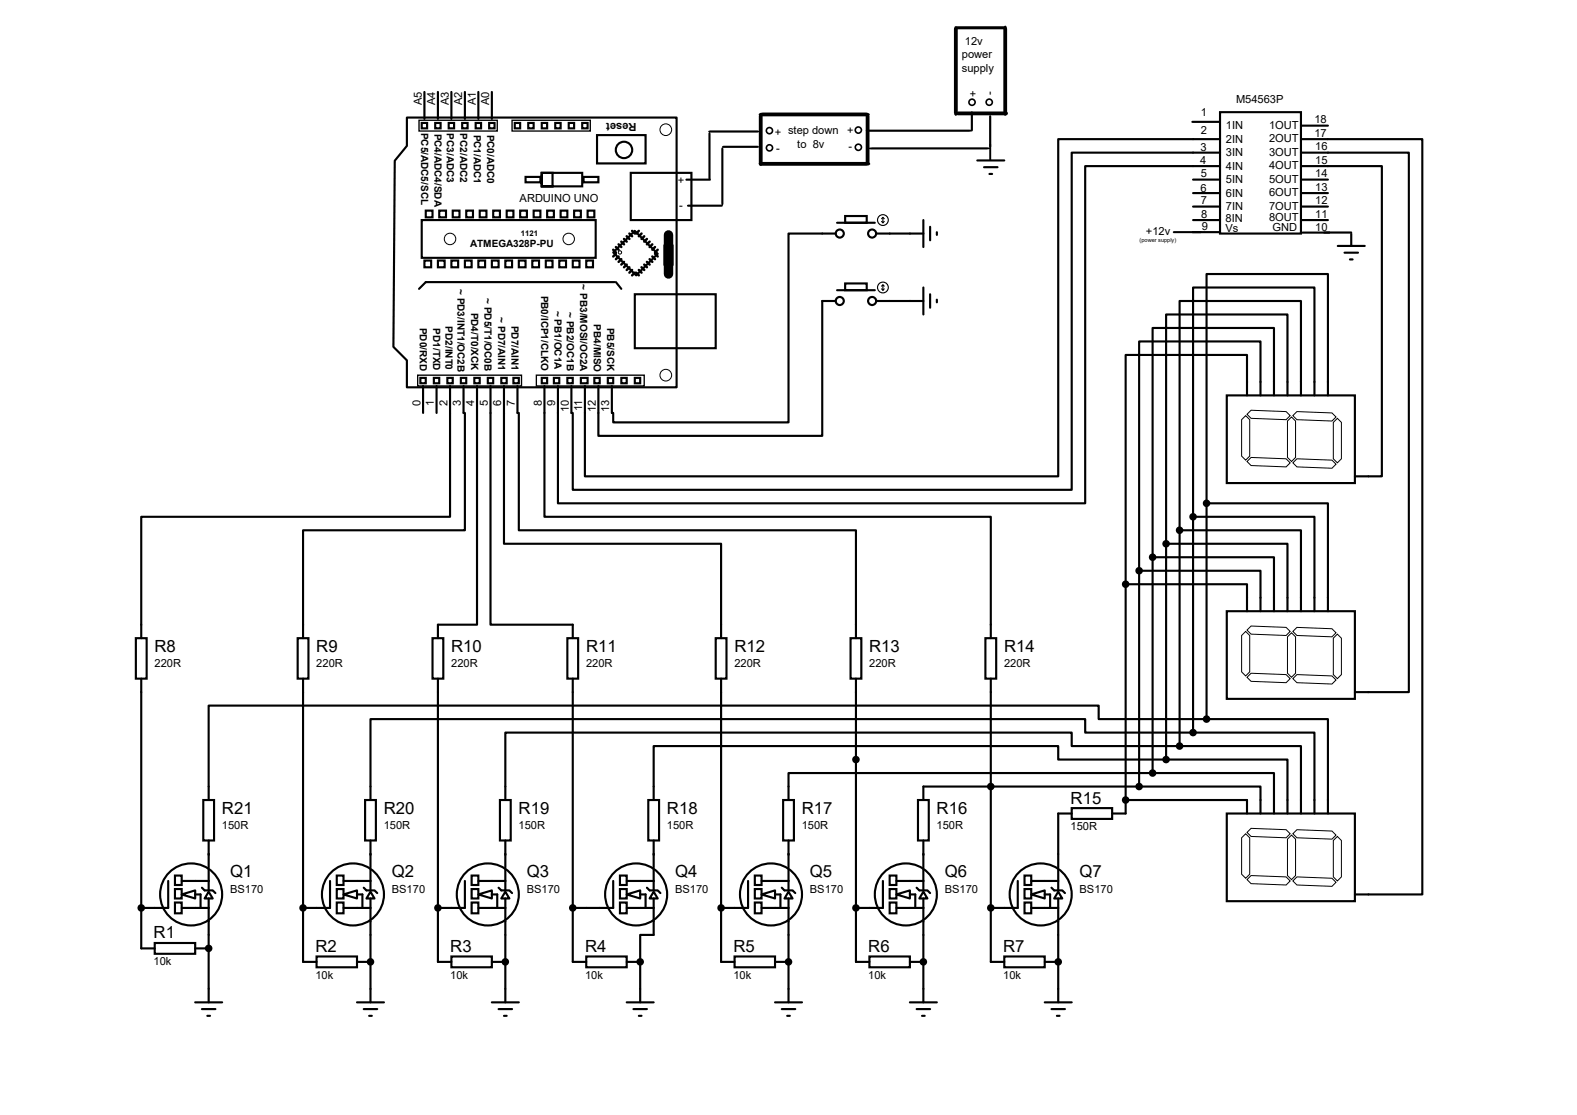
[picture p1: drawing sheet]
<svg xmlns="http://www.w3.org/2000/svg" width="297mm" height="210mm" viewBox="0 0 297 210" stroke-linecap="round" stroke-linejoin="round" font-family="sans-serif">
<g fill="none" stroke="#000" stroke-width=".4">
<path d="M79.9 17.3v5.1M82.5 17.3v5.1M85 17.3v5.1M87.6 17.3v5.1M90.1 17.3v5.1M92.6 17.3v5.1M76.6 22.1h50.8v50.8h-50.8v-5l-2.5-2.6 .3-35 2.2-2.8zM79.4 23.2h1.1v1h-1.1zM80.2 39.7h1.3v1.2h-1.3zM82 23.2h1v1h-1zM82.7 39.7h1.3v1.2h-1.3zM84.5 23.2h1v1h-1z"/>
<path d="M85.3 39.7h1.2v1.2h-1.2zM87.1 23.2h1v1h-1zM87.8 39.7h1.3v1.2h-1.3zM89.6 23.2h1v1h-1zM90.4 39.7h1.2v1.2h-1.2zM92.1 23.2h1.1v1h-1.1zM92.9 39.7h1.3v1.2h-1.3zM95.4 39.7h1.3v1.2h-1.3zM97 23.2h1v1h-1zM98 39.7h1.2v1.2h-1.2zM99 33.3h2.8v1h-2.8zM99.5 23.2h1v1h-1z"/>
<path d="M100.5 39.7h1.3v1.2h-1.3zM102 32.6h2.1v2.5h-2.1zM102 23.2h1.1v1h-1.1zM102 32.6h7.7v2.5h-7.7zM103.1 39.7h1.2v1.2h-1.2zM104.6 23.2h1v1h-1zM105.6 39.7h1.3v1.2h-1.3zM107.1 23.2h1v1h-1zM108.1 39.7h1.3v1.2h-1.3zM109.7 23.2h1v1h-1zM109.9 33.3h2.8v1h-2.8zM110.7 39.7h1.2v1.2h-1.2z"/>
<path d="M112.5 25.4h9.1v5.4h-9.1zM118.8 32.6h11.4v8.8h-11.4zM184.1 30.2h5.1M185.3 31.5h2.6M186.4 32.8h.5M224.6 22.9h5.1M224.7 33.8h5.1M224.7 36.4h5.1M224.7 38.9h5.1M229.8 21.1h15.2v22.9h-15.2zM229.8 26.2h-30.5v63.5h-89.1v-17M229.8 28.7h-27.9v63.5h-94v-14.4h-.3v-5.1"/>
<path d="M229.8 31.3h-25.4v63.5h-99.3v-22.1M245 26.2h22.9v142.2h-12.7M245 28.7h20.4v101.6h-10.2M245 31.3h15.3v58.4h-5.1M245 33.8h5.1M245 36.4h5.1M245 38.9h5.1M245 23.7h5.1M79.4 41.4h32.8v7.2h-32.8zM79.9 49.1h1.3v1.2h-1.3zM82.5 49.1h1.3v1.2h-1.3zM85 49.1h1.3v1.2h-1.3z"/>
<path d="M87.6 49.1h1.2v1.2h-1.2zM90.1 49.1h1.3v1.2h-1.3zM92.6 49.1h1.3v1.2h-1.3zM95.2 49.1h1.3v1.2h-1.3zM97.7 49.1h1.3v1.2h-1.3zM100.3 49.1h1.2v1.2h-1.2zM102.8 49.1h1.3v1.2h-1.3zM105.3 49.1h1.3v1.2h-1.3zM107.9 49.1h1.3v1.2h-1.3zM110.4 49.1h1.3v1.2h-1.3zM115.5 47.5l4.1-4 4.3 4.3-4.1 4.1zM115.8 53.1h-35.6l-1.3 1.3"/>
<path d="M116 53.1l1 1.3M119.6 55.4h15.2v10.2h-15.2zM125.2 46.3h1.5v3.5h-1.5zM157.4 44h-8.9v35.5h-33v-1.7h-.3v-5.1M157.4 56.7h-2.5v25.4h-42.2v-9.4M157.7 42h7.1M157.7 54.7h7.1M159.2 40.7h4.1v1.3h-4.1zM159.2 53.4h4.1v1.3h-4.1zM165 44h8.9M165 56.7h8.9M173.9 41.4v5.1"/>
<path d="M173.9 54.1v5.1M175.2 42.7v2.6M175.2 55.4v2.6M176.5 43.7v.5M176.5 56.4v.5M224.7 43.7h5M224.7 41.4h5.1M245 41.4h5.1M252 46.3h5.1M253.2 47.6h2.6M254.3 48.9h.5M254.5 43.8h-9.2"/>
<path d="M79.2 71.2h1v1h-1zM79.7 72.7v5.1M81.7 71.2h1v1h-1zM82.2 72.7v5.1M84.3 71.2h1v1h-1zM84.8 72.7v24.6h-58.2v22.9M86.8 71.2h1v1h-1zM87.3 72.7v5.1h.3v22.1h-30.5v20.3M89.3 71.2h1.1v1h-1.1zM89.8 72.7v44.9h-7.3v2.6M91.9 71.2h1v1h-1zM92.4 72.7v44.9h15.5v2.6"/>
<path d="M94.4 71.2h1v1h-1zM94.9 72.7v29.7h40.9v17.8M96.7 71.2h1v1h-1zM97.5 72.7v5.1h.2v22.1h63.5v20.3M102 71.2h1.1v1h-1.1zM102.5 72.7v24.6h84.1v22.9M104.3 71.2h1v1h-1zM106.9 71.2h1v1h-1zM109.4 71.2h1.3v1h-1.3zM111.9 71.2h1.1v1h-1.1zM114.5 71.2h1v1h-1zM117 71.2h1v1h-1z"/>
<path d="M119.6 71.2h1v1h-1zM231.1 74.5h24.1v16.5h-24.1zM234.9 74.5v-7.7h-22.9v43.2M237.4 74.5v-10.2h-22.8v43.2M240 74.5v-12.7h-22.9v43.1M242.5 74.5v-15.3h-22.9v43.2M245 74.5v-17.8h-22.8v43.2M247.6 74.5v-20.4h-22.9v43.2M250.1 74.5v-22.9h-22.8v43.2M222.2 99.9h22.8v15.2M222.2 99.9v40.6M224.7 97.3h22.9v17.8"/>
<path d="M224.7 97.3v40.7M227.3 94.8h22.8v20.3M227.3 94.8v40.6M212 110h22.9v5.1M212 110v43.2h-2.5M214.6 107.5h22.8v7.6M214.6 107.5v40.6M217.1 104.9v40.7M217.1 104.9h22.9v10.2M219.6 102.4h22.9v12.7M219.6 102.4v40.6M231.1 115.1h24.1v16.5h-24.1z"/>
<path d="M25.6 120.2h2v7.6h-2zM26.6 127.8v50.8h2.5M56.1 120.2h2v7.6h-2zM57.1 127.8v53.3h2.5M81.5 120.2h2v7.6h-2zM82.5 127.8v53.3h2.5M106.9 120.2h2v7.6h-2zM107.9 127.8v53.3h2.5M134.8 120.2h2v7.6h-2zM135.8 127.8v53.3h2.6M160.2 120.2h2v7.6h-2zM161.2 127.8v53.3h2.6"/>
<path d="M185.6 120.2h2v7.6h-2zM186.6 127.8v43.2M224.7 138h22.9v15.2M224.7 138h-20.3v-2.6h-134.6v15.3M227.3 135.4h22.8v17.8M227.3 135.4h-20.4v-2.5h-167.6v17.8M38.3 150.7h2v7.6h-2zM39.3 158.3v5.1M68.8 150.7h2v7.6h-2zM69.8 158.3v5.1M94.2 150.7h2v7.6h-2zM95.2 158.3v5.1"/>
<path d="M122.1 150.7h2v7.6h-2zM123.1 158.3v5.1M147.5 150.7h2v7.6h-2zM148.5 158.3v5.1M172.9 150.7h2v7.6h-2zM173.9 158.3v5.1M201.9 153.2h-2.6v10.2M201.9 152.2h7.6v2h-7.6zM212 150.7h22.9v2.5M214.6 148.1h22.8v5.1M214.6 148.1h-40.7v2.6M217.1 145.6h-68.6v5.1"/>
<path d="M217.1 145.6h22.9v7.6M219.6 143h22.9v10.2M219.6 143h-20.3v-2.5h-76.2v10.2M222.2 140.5h22.8v12.7M222.2 140.5h-20.3v-2.5h-106.7v12.7M231.1 153.2h24.1v16.5h-24.1zM29.1 177.6h7.7v2h-7.7zM31.7 165.9v5.1h-5.1M33 164.9h1.2v1.8h-1.2zM33 170h1.2v2h-1.2zM33 167.4h1.2v1.8h-1.2zM34.2 168.4l2.6-.7v1.5z"/>
<path d="M34.2 171h5.1M34.2 165.9h5.1M36.8 168.4h1v2.6M36.8 178.6h2.5M38 167.2l.5 .5h1.6l.5 .5M39.3 167.9l.8 1.3h-1.6zM39.3 163.6v4.1M39.3 169.2v19.6M62.2 165.9v5.1h-5.1M63.4 164.9h1.3v1.8h-1.3zM63.4 170h1.3v2h-1.3zM63.4 167.4h1.3v1.8h-1.3z"/>
<path d="M64.7 168.4l2.5-.7v1.5zM64.7 171h5.1M64.7 165.9h5.1M67.2 168.4h1.1v2.6M68.5 167.2l.5 .5h1.5l.6 .5M69.8 167.9l.7 1.3h-1.5zM69.8 163.6v4.1M69.8 169.2v19.6M87.6 165.9v5.1h-5.1M88.8 164.9h1.3v1.8h-1.3zM88.8 170h1.3v2h-1.3zM88.8 167.4h1.3v1.8h-1.3z"/>
<path d="M90.1 168.4l2.5-.7v1.5zM90.1 171h5.1M90.1 165.9h5.1M92.6 168.4h1.1v2.6M93.9 167.2l.5 .5h1.5l.6 .5M95.2 167.9l.7 1.3h-1.5zM95.2 163.6v4.1M95.2 169.2v19.6M115.5 165.9v5.1h-7.6M116.8 164.9h1.2v1.8h-1.2zM116.8 170h1.2v2h-1.2zM116.8 167.4h1.2v1.8h-1.2z"/>
<path d="M118 168.4l2.6-.7v1.5zM118 171h5.1M118 165.9h5.1M120.6 168.4h1v2.6M121.9 167.2l.5 .5h1.5l.5 .5M123.1 169.2v6.9h-2.5v5M123.1 163.6v4.1M123.1 167.9l.8 1.3h-1.5zM140.9 165.9v5.1h-5.1M142.2 164.9h1.2v1.8h-1.2zM142.2 170h1.2v2h-1.2zM142.2 167.4h1.2v1.8h-1.2z"/>
<path d="M143.4 168.4l2.6-.7v1.5zM143.4 171h5.1M143.4 165.9h5.1M146 168.4h1v2.6M147.3 167.2l.5 .5h1.5l.5 .5M148.5 163.6v4.1M148.5 169.2v19.6M148.5 167.9l.8 1.3h-1.5zM166.3 165.9v5.1h-5.1M167.6 164.9h1.2v1.8h-1.2zM167.6 170h1.2v2h-1.2zM167.6 167.4h1.2v1.8h-1.2z"/>
<path d="M168.8 168.4l2.6-.7v1.5zM168.8 171h5.1M168.8 165.9h5.1M171.4 168.4h1v2.6M172.7 167.2l.5 .5h1.5l.5 .5M173.9 163.6v4.1M173.9 169.2v19.6M173.9 167.9l.8 1.3h-1.5zM186.6 171v10.1h2.6M191.7 165.9v5.1h-5.1M193 164.9h1.2v1.8h-1.2zM193 170h1.2v2h-1.2z"/>
<path d="M193 167.4h1.2v1.8h-1.2zM194.2 168.4l2.6-.7v1.5zM194.2 171h5.1M194.2 165.9h5.1M196.8 168.4h1v2.6M198.1 167.2l.5 .5h1.5l.5 .5M199.3 169.2v11.9M199.3 163.6v4.1M199.3 167.9l.8 1.3h-1.5zM36.8 188.8h5M38 190h2.6M39 191.3h.6"/>
<path d="M59.6 180.1h7.6v2.1h-7.6zM67.2 188.8h5.1M67.2 181.1h2.6M68.5 190h2.6M69.5 191.3h.5M85 180.1h7.6v2.1h-7.6zM92.6 188.8h5.1M92.6 181.1h2.6M93.9 190h2.6M94.9 191.3h.5M110.4 180.1h7.6v2.1h-7.6zM118 188.8h5.1"/>
<path d="M118 181.1h2.6M119.3 190h2.6M120.3 191.3h.5M120.6 181.1v7.7M138.4 180.1h7.6v2.1h-7.6zM146 181.1h2.5M146 188.8h5.1M147.3 190h2.5M148.3 191.3h.5M163.8 180.1h7.6v2.1h-7.6zM171.4 188.8h5.1M171.4 181.1h2.5"/>
<path d="M172.7 190h2.5M173.7 191.3h.5M189.2 180.1h7.6v2.1h-7.6zM196.8 188.8h5.1M196.8 181.1h2.5M198.1 190h2.5M199.1 191.3h.5M199.3 181.1v7.7"/>
<circle cx="117.5" cy="28.2" r="1.55"/>
<circle cx="158.2" cy="44" r=".76"/>
<circle cx="158.2" cy="56.7" r=".76"/>
<circle cx="164.3" cy="44" r=".76"/>
<circle cx="164.3" cy="56.7" r=".76"/>
<circle cx="36" cy="168.4" r="5.8"/>
<circle cx="66.5" cy="168.4" r="5.8"/>
<circle cx="91.9" cy="168.4" r="5.8"/>
<circle cx="119.8" cy="168.4" r="5.8"/>
<circle cx="145.2" cy="168.4" r="5.8"/>
<circle cx="170.6" cy="168.4" r="5.8"/>
<circle cx="196" cy="168.4" r="5.8"/>
</g>
<g fill="#000">
<circle cx="26.6" cy="171" r=".2"/>
<circle cx="39.3" cy="178.6" r=".2"/>
<circle cx="39.3" cy="160.8" r=".2"/>
<circle cx="57.1" cy="171" r=".2"/>
<circle cx="69.8" cy="160.8" r=".2"/>
<circle cx="82.5" cy="171" r=".2"/>
<circle cx="95.2" cy="160.8" r=".2"/>
<circle cx="123.1" cy="160.8" r=".2"/>
<circle cx="135.8" cy="171" r=".2"/>
<circle cx="148.5" cy="160.8" r=".2"/>
<circle cx="161.2" cy="171" r=".2"/>
<circle cx="173.9" cy="160.8" r=".2"/>
<circle cx="69.8" cy="181.1" r=".2"/>
<circle cx="95.2" cy="181.1" r=".2"/>
<circle cx="120.6" cy="181.1" r=".2"/>
<circle cx="148.5" cy="181.1" r=".2"/>
<circle cx="173.9" cy="181.1" r=".2"/>
</g>
<path d="M125.9 44.2v7.4" fill="none" stroke="#000" stroke-width="1.8"/>
<g fill="none" stroke="#000" stroke-width=".47">
<path d="M115.5 47l.5 .5M116 47.8l-.5 .5M116 46.5l.5 .5M116.5 48.3l-.5 .5M116.5 46l.5 .5M117 48.8l-.5 .5M117 45.5l.5 .5M117.5 49.3l-.5 .5M117.5 45l.5 .5M118 49.8l-.5 .5M118 44.5l.6 .5M118.6 50.3l-.6 .5"/>
<path d="M118.6 44l.5 .5M119.1 50.8l-.5 .6M119.1 43.5l.5 .5M119.6 51.4l-.5 .5M119.8 51.4l.5 .5M120.3 43.5l-.5 .5M120.3 50.8l.5 .6M120.8 44l-.5 .5M120.8 50.3l.5 .5M121.3 44.5l-.5 .5M121.3 49.8l.6 .5M121.9 45l-.6 .5"/>
<path d="M121.9 49.3l.5 .5M122.4 45.5l-.5 .5M122.4 48.8l.5 .5M122.9 46l-.5 .5M122.9 48.3l.5 .5M123.4 46.5l-.5 .5M123.4 47.8l.5 .5M123.9 47l-.5 .5"/>
</g>
<g fill="none" stroke="#000" stroke-width=".19">
<path d="M234.6 78.3l.8 .7v6.9l-.8 .8-.7-.8v-6.9zM235.6 77.3l6.6 .2 .8 .8-.8 .7-6.6-.2-.7-.8zM243.3 78.5l.7 .8v6.8l-.7 .8-.8-.8v-6.8zM244.3 77.5l6.6 .3 .7 .7-.7 .8-6.6-.3-.8-.7zM251.9 78.8l.8 .7v6.9l-.8 .8-.8-.8v-6.9zM235.6 86.1l6.6 .3 .8 .8-.8 .7-6.6-.2-.7-.8zM244.3 86.4l6.6 .3 .7 .7-.7 .8-6.6-.3-.8-.7zM234.6 118.9l.8 .8v6.8l-.8 .8-.7-.8v-6.8zM235.6 117.9l6.6 .3 .8 .7-.8 .8-6.6-.3-.7-.7zM243.3 119.2l.7 .7v6.9l-.7 .8-.8-.8v-6.9zM244.3 118.2l6.6 .2 .7 .8-.7 .7-6.6-.2-.8-.8zM251.9 119.4l.8 .8v6.8l-.8 .8-.8-.8v-6.8z"/>
<path d="M235.6 126.8l6.6 .2 .8 .8-.8 .8-6.6-.3-.7-.7zM244.3 127l6.6 .3 .7 .8-.7 .7-6.6-.2-.8-.8zM234.6 157l.8 .8v6.8l-.8 .8-.7-.8v-6.8zM235.6 156l6.6 .3 .8 .7-.8 .8-6.6-.3-.7-.7zM243.3 157.3l.7 .7v6.9l-.7 .8-.8-.8v-6.9zM244.3 156.3l6.6 .2 .7 .8-.7 .7-6.6-.2-.8-.8zM251.9 157.5l.8 .8v6.8l-.8 .8-.8-.8v-6.8zM235.6 164.9l6.6 .2 .8 .8-.8 .8-6.6-.3-.7-.7zM244.3 165.1l6.6 .3 .7 .8-.7 .7-6.6-.2-.8-.8z"/>
<circle cx="125.4" cy="24.4" r="1.1"/>
<circle cx="84.8" cy="45" r="1.08"/>
<circle cx="107.1" cy="45" r="1.08"/>
<circle cx="116.8" cy="47.5" r=".32"/>
<circle cx="125.4" cy="70.7" r="1.1"/>
</g>
<path d="M78.9 22.6h14.8v2.1h-14.8zM96.5 22.6h14.7v2.1h-14.7zM78.7 70.7h19.5v2h-19.5zM101 70.7h20.3v2h-20.3z" fill="none" stroke="#000" stroke-width=".25"/>
<g fill="#000" stroke="#000" stroke-width=".4">
<circle cx="222.2" cy="99.9" r=".51"/>
<circle cx="224.7" cy="97.3" r=".51"/>
<circle cx="227.3" cy="94.8" r=".51"/>
<circle cx="212" cy="110" r=".51"/>
<circle cx="214.6" cy="107.5" r=".51"/>
<circle cx="217.1" cy="104.9" r=".51"/>
<circle cx="219.6" cy="102.4" r=".51"/>
<circle cx="224.7" cy="138" r=".51"/>
<circle cx="227.3" cy="135.4" r=".51"/>
<circle cx="161.2" cy="143" r=".51"/>
<circle cx="186.6" cy="148.1" r=".51"/>
<circle cx="212" cy="150.7" r=".51"/>
<circle cx="214.6" cy="148.1" r=".51"/>
<circle cx="217.1" cy="145.6" r=".51"/>
<circle cx="219.6" cy="143" r=".51"/>
<circle cx="222.2" cy="140.5" r=".51"/>
<circle cx="26.6" cy="171" r=".51"/>
<circle cx="39.3" cy="178.6" r=".51"/>
<circle cx="57.1" cy="171" r=".51"/>
<circle cx="82.5" cy="171" r=".51"/>
<circle cx="107.9" cy="171" r=".51"/>
<circle cx="135.8" cy="171" r=".51"/>
<circle cx="161.2" cy="171" r=".51"/>
<circle cx="186.6" cy="171" r=".51"/>
<circle cx="69.8" cy="181.1" r=".51"/>
<circle cx="95.2" cy="181.1" r=".51"/>
<circle cx="120.6" cy="181.1" r=".51"/>
<circle cx="148.5" cy="181.1" r=".51"/>
<circle cx="173.9" cy="181.1" r=".51"/>
<circle cx="199.3" cy="181.1" r=".51"/>
</g>
<g fill="none" stroke="#000" stroke-width=".21">
<path d="M166 41.2l.3-.3 .3 .3M166 53.9l.3-.3 .3 .3M166 41.7l.3 .3M166 54.4l.3 .3M166.3 40.9v1.1M166.3 53.6v1.1M166.6 41.7l-.3 .3M166.6 54.4l-.3 .3"/>
<circle cx="166.3" cy="41.4" r="1.02"/>
<circle cx="166.3" cy="54.1" r="1.02"/>
</g>
<path d="M254.5 44v2.3" fill="none" stroke="#000" stroke-width=".27"/>
<path d="M143.6 21.6h19.5M143.7 30.9h19.5" fill="none" stroke="#000" stroke-width="1.1"/>
<path d="M143.3 21.9v9M180.5 21.4h9" fill="none" stroke="#000" stroke-width=".72"/>
<path d="M163.4 21.8v8.8" fill="none" stroke="#000" stroke-width=".7"/>
<g fill="none" stroke="#000" stroke-width=".31">
<circle cx="183.1" cy="19.3" r=".58"/>
<circle cx="186.3" cy="19.2" r=".58"/>
<circle cx="144.9" cy="24.6" r=".58"/>
<circle cx="144.9" cy="27.8" r=".58"/>
<circle cx="161.7" cy="24.5" r=".58"/>
<circle cx="161.7" cy="27.7" r=".58"/>
</g>
<path d="M180 5.5v15.7" fill="none" stroke="#000" stroke-width=".94"/>
<path d="M189.3 5.4v15.8" fill="none" stroke="#000" stroke-width=".95"/>
<path d="M180.3 5.2h8.8" fill="none" stroke="#000" stroke-width=".63"/>
<path d="M164.3 27.9h21.5" fill="none" stroke="#000" stroke-width=".83"/>
<path d="M186.5 21.9v5.7" fill="none" stroke="#000" stroke-width=".42"/>
<path d="M163.7 24.6h18.8" fill="none" stroke="#000" stroke-width=".77"/>
<path d="M183.1 21.1v3.4" fill="none" stroke="#000" stroke-width=".33"/>
<path d="M133.7 24.8h9" fill="none" stroke="#000" stroke-width=".53"/>
<path d="M129.6 38.7h6.3M136.2 27.7h6.5" fill="none" stroke="#000" stroke-width=".45"/>
<path d="M136.1 28.1v10.2" fill="none" stroke="#000" stroke-width=".57"/>
<path d="M133.6 25.2v8.4" fill="none" stroke="#000" stroke-width=".52"/>
<path d="M129.3 33.8h4.4" fill="none" stroke="#000" stroke-width=".38"/>
<path d="M221.1 43.7h5.1" fill="none" stroke="#000" stroke-width=".39"/>
<path d="M186.5 27.2v2.9" fill="none" stroke="#000" stroke-width=".29"/>
<g font-size="3.2">
<text x="29.1" y="122.8">R8</text>
<text x="59.6" y="122.8">R9</text>
<text x="85" y="122.8">R10</text>
<text x="110.4" y="122.8">R11</text>
<text x="138.3" y="122.8">R12</text>
<text x="163.7" y="122.8">R13</text>
<text x="189.1" y="122.8">R14</text>
<text x="41.8" y="153.3">R21</text>
<text x="72.3" y="153.3">R20</text>
<text x="97.7" y="153.3">R19</text>
<text x="125.6" y="153.3">R18</text>
<text x="151" y="153.3">R17</text>
<text x="176.4" y="153.3">R16</text>
<text x="201.7" y="151.3">R15</text>
<text x="43.3" y="165.2">Q1</text>
<text x="73.8" y="165.2">Q2</text>
<text x="99.2" y="165.2">Q3</text>
<text x="127.1" y="165.2">Q4</text>
<text x="152.5" y="165.2">Q5</text>
<text x="177.9" y="165.2">Q6</text>
<text x="203.3" y="165.2">Q7</text>
<text x="28.9" y="176.7">R1</text>
<text x="59.4" y="179.3">R2</text>
<text x="84.8" y="179.3">R3</text>
<text x="110.2" y="179.3">R4</text>
<text x="138.2" y="179.3">R5</text>
<text x="163.6" y="179.3">R6</text>
<text x="189" y="179.3">R7</text>
</g>
<g font-size="2.1">
<text x="181.2" y="11">power</text>
<text x="181.7" y="8.5">12v</text>
<text x="181.2" y="13.5">supply</text>
<text x="187.1" y="18" transform="rotate(-90 187.1 18)">-</text>
<text x="79.4" y="19.9" transform="rotate(-90 79.4 19.9)">A5</text>
<text x="82" y="19.9" transform="rotate(-90 82 19.9)">A4</text>
<text x="84.5" y="19.9" transform="rotate(-90 84.5 19.9)">A3</text>
<text x="87.1" y="19.9" transform="rotate(-90 87.1 19.9)">A2</text>
<text x="89.6" y="19.9" transform="rotate(-90 89.6 19.9)">A1</text>
<text x="92.1" y="19.9" transform="rotate(-90 92.1 19.9)">A0</text>
<text x="119.9" y="23.2" transform="rotate(180 119.9 23.2)">Reset</text>
<text x="184" y="18.2" transform="rotate(-90 184 18.2)">+</text>
<text x="226.2" y="21.9">1</text>
<text x="232.8" y="19.3">M54563P</text>
<text x="247.6" y="23.2">18</text>
<text x="146" y="25.5">+ step down</text>
<text x="146.2" y="28.6">-</text>
<text x="150.2" y="27.8">to 8v</text>
<text x="159.6" y="25.2">+</text>
<text x="159.8" y="28.3">-</text>
<text x="226.1" y="28.5">3</text>
<text x="226.2" y="25.3">2</text>
<text x="230.9" y="24.3">1IN</text>
<text x="230.9" y="26.9">2IN</text>
<text x="230.9" y="29.4">3IN</text>
<text x="239" y="24.3">1OUT</text>
<text x="239" y="26.8">2OUT</text>
<text x="239" y="29.3">3OUT</text>
<text x="247.6" y="25.8">17</text>
<text x="247.7" y="28.3">16</text>
<text x="127.7" y="34.7">+</text>
<text x="226.1" y="31">4</text>
<text x="226.2" y="33.4">5</text>
<text x="230.9" y="31.9">4IN</text>
<text x="230.9" y="34.5">5IN</text>
<text x="239" y="31.9">4OUT</text>
<text x="239" y="34.4">5OUT</text>
<text x="247.7" y="30.8">15</text>
<text x="247.7" y="33.3">14</text>
<text x="247.7" y="35.9">13</text>
<text x="97.9" y="38.1">ARDUINO UNO</text>
<text x="127.9" y="39.4">-</text>
<text x="226.1" y="36.1">6</text>
<text x="226.2" y="38.4">7</text>
<text x="226.2" y="41">8</text>
<text x="230.8" y="41.7">8IN</text>
<text x="230.9" y="37">6IN</text>
<text x="230.9" y="39.6">7IN</text>
<text x="239" y="41.5">8OUT</text>
<text x="239" y="37">6OUT</text>
<text x="239" y="39.5">7OUT</text>
<text x="247.7" y="38.4">12</text>
<text x="247.7" y="41">11</text>
<text x="215.8" y="44.3">+12v</text>
<text x="226.4" y="43.2">9</text>
<text x="230.8" y="43.7">Vs</text>
<text x="239.7" y="43.6">GND</text>
<text x="247.7" y="43.5">10</text>
<text x="79.2" y="76.4" transform="rotate(-90 79.2 76.4)">0</text>
<text x="81.7" y="76.4" transform="rotate(-90 81.7 76.4)">1</text>
<text x="84.3" y="76.4" transform="rotate(-90 84.3 76.4)">2</text>
<text x="86.8" y="76.4" transform="rotate(-90 86.8 76.4)">3</text>
<text x="89.3" y="76.4" transform="rotate(-90 89.3 76.4)">4</text>
<text x="91.9" y="76.4" transform="rotate(-90 91.9 76.4)">5</text>
<text x="94.4" y="76.4" transform="rotate(-90 94.4 76.4)">6</text>
<text x="97" y="76.4" transform="rotate(-90 97 76.4)">7</text>
<text x="102" y="76.4" transform="rotate(-90 102 76.4)">8</text>
<text x="104.6" y="76.4" transform="rotate(-90 104.6 76.4)">9</text>
<text x="107.1" y="77.6" transform="rotate(-90 107.1 77.6)">10</text>
<text x="109.7" y="77.4" transform="rotate(-90 109.7 77.4)">11</text>
<text x="112.2" y="77.6" transform="rotate(-90 112.2 77.6)">12</text>
<text x="114.7" y="77.6" transform="rotate(-90 114.7 77.6)">13</text>
<text x="29.1" y="125.7">220R</text>
<text x="59.6" y="125.7">220R</text>
<text x="85" y="125.7">220R</text>
<text x="110.4" y="125.7">220R</text>
<text x="138.3" y="125.7">220R</text>
<text x="163.7" y="125.7">220R</text>
<text x="189.1" y="125.7">220R</text>
<text x="41.8" y="156.2">150R</text>
<text x="72.3" y="156.2">150R</text>
<text x="97.7" y="156.2">150R</text>
<text x="125.6" y="156.2">150R</text>
<text x="151" y="156.2">150R</text>
<text x="176.4" y="156.2">150R</text>
<text x="201.7" y="156.3">150R</text>
<text x="43.3" y="168.1">BS170</text>
<text x="73.8" y="168.1">BS170</text>
<text x="99.2" y="168.1">BS170</text>
<text x="127.1" y="168.1">BS170</text>
<text x="152.5" y="168.1">BS170</text>
<text x="177.9" y="168.1">BS170</text>
<text x="203.3" y="168.1">BS170</text>
<text x="28.9" y="181.7">10k</text>
<text x="59.4" y="184.3">10k</text>
<text x="84.8" y="184.3">10k</text>
<text x="110.2" y="184.3">10k</text>
<text x="138.2" y="184.3">10k</text>
<text x="163.6" y="184.3">10k</text>
<text x="189" y="184.3">10k</text>
</g>
<g font-size="1.9">
<text x="79.3" y="25" transform="rotate(90 79.3 25)">PC5/ADC5/SCL</text>
<text x="81.9" y="25.1" transform="rotate(90 81.9 25.1)">PC4/ADC4/SDA</text>
<text x="84.2" y="25.1" transform="rotate(90 84.2 25.1)">PC3/ADC3</text>
<text x="86.7" y="25.1" transform="rotate(90 86.7 25.1)">PC2/ADC2</text>
<text x="89.2" y="25.4" transform="rotate(90 89.2 25.4)">PC1/ADC1</text>
<text x="91.8" y="25.4" transform="rotate(90 91.8 25.4)">PC0/ADC0</text>
<text x="88.6" y="46.5">ATMEGA328P-PU</text>
<text x="109.3" y="53.6" transform="rotate(90 109.3 53.6)">~ PB3/MOSI/OC2A</text>
<text x="86.2" y="54.5" transform="rotate(90 86.2 54.5)">~ PD3/INT1/OC2B</text>
<text x="88.7" y="58.9" transform="rotate(90 88.7 58.9)">PD4/T0/XCK</text>
<text x="91.3" y="56.2" transform="rotate(90 91.3 56.2)">~ PD5/T1/OC0B</text>
<text x="93.8" y="59.8" transform="rotate(90 93.8 59.8)">~ PD7/AIN1</text>
<text x="101.9" y="55.7" transform="rotate(90 101.9 55.7)">PB0/ICP1/CLKO</text>
<text x="104.5" y="58.5" transform="rotate(90 104.5 58.5)">~ PB1/OC1A</text>
<text x="106.8" y="58.8" transform="rotate(90 106.8 58.8)">~ PB2/OC1B</text>
<text x="79.1" y="61.7" transform="rotate(90 79.1 61.7)">PD0/RXD</text>
<text x="81.6" y="61.8" transform="rotate(90 81.6 61.8)">PD1/TXD</text>
<text x="83.9" y="61.4" transform="rotate(90 83.9 61.4)">PD2/INT0</text>
<text x="96.3" y="61.3" transform="rotate(90 96.3 61.3)">PD7/AIN1</text>
<text x="111.8" y="61.1" transform="rotate(90 111.8 61.1)">PB4/MISO</text>
<text x="114.4" y="61.7" transform="rotate(90 114.4 61.7)">PB5/SCK</text>
</g>
<text font-size="1.5" x="98.1" y="44.5">1121</text>
<text font-size="1.1" x="214.6" y="45.5">(power supply)</text>
</svg>
